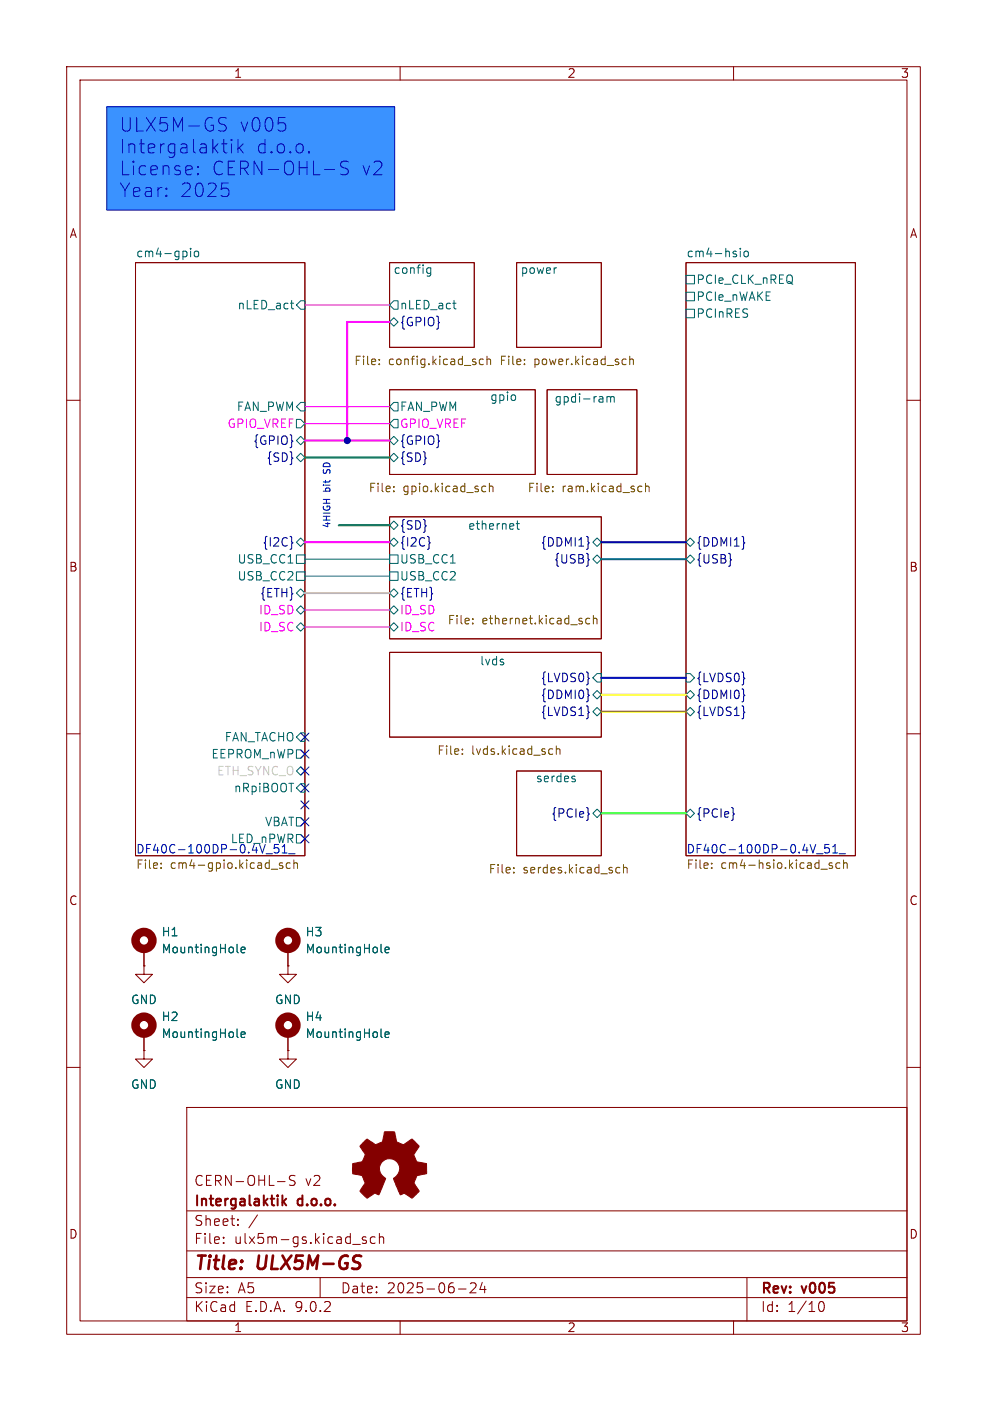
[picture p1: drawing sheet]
<svg xmlns="http://www.w3.org/2000/svg" width="148mm" height="210mm" viewBox="0 0 148 210" stroke-linecap="round" stroke-linejoin="round" font-family="sans-serif">
<g fill="none" stroke="#840000" stroke-width=".15">
<path d="M10 10h128v190h-128zM12 12h124v186h-124zM60 10v2M110 10v2M20.3 39.4h25.4v88.9h-25.4zM58.4 39.4h12.7v12.7h-12.7zM77.5 39.4h12.7v12.7h-12.7zM102.9 39.4h25.4v88.9h-25.4zM58.4 58.4h21.9v12.7h-21.9zM82 58.4h13.5v12.7h-13.5zM10 60h2M58.4 77.5h31.8v18.3h-31.8z"/>
<path d="M136 60h2M58.4 97.8h31.8v12.7h-31.8zM10 110h2M77.5 115.6h12.7v12.7h-12.7zM136 110h2M10 160h2M28 166h108v32h-108zM41.6 177.1h1.1M44.2 176.3l-.5-.1-.2 .1-.1 .3a.71 .71 0 0 0 .7 .5l.1 .2-.1 .3h-.7M136 160h2M28 194.5h108M28 191.5h108"/>
<path d="M28 187.5h108M28 181.5h108M33.5 186.3v.1M33.5 185.5v.1M35.7 183.6v.1M35.7 182.8v.1M38.6 182.1l-1.3 2M48 191.5v3M52.9 186.5h1.1M54.9 185.5l-.4-.1-.2 .2 .1 .2 .5 .2v.3h-.6M56.2 185.5l-.4-.1-.3 .3v.4l.2 .2h.5M56.9 185.5a.37 .37 0 0 1 .6 .1v.8"/>
<path d="M56.9 184.9v1.5M60 198v2M68.7 193.2h1.2M70.5 192.4l.2-.1 .5 .1a.41 .41 0 0 1 .1 .5l-.8 .9h.9M72.3 192.2l-.3 1.1h.9M72.7 192.8v1M110 198v2M112 191.5v6.5M122.7 195.7a.55 .55 0 0 1 .4-.6h.1a.94 .94 0 0 1 0 1.5h-.1a.55 .55 0 0 1-.4-.6"/>
</g>
<path d="M53.9 188.2l.3 .1" fill="none" stroke="#840000" stroke-width=".4"/>
<path d="M42.3 179.2v1.5M42.9 179.7l-.6 .6M42.5 180.1l.4 .6" fill="none" stroke="#840000" stroke-width=".3"/>
<path d="M16 16h43.2v15.5h-43.2z" fill="#3a92ff"/>
<g fill="none" stroke="#840000" stroke-width=".15">
<path d="M20.3 39.4h25.4v88.9h-25.4zM58.4 39.4h12.7v12.7h-12.7zM77.5 39.4h12.7v12.7h-12.7zM102.9 39.4h25.4v88.9h-25.4zM58.4 58.4h21.9v12.7h-21.9zM82 58.4h13.5v12.7h-13.5zM58.4 77.5h31.8v18.3h-31.8zM58.4 97.8h31.8v12.7h-31.8zM77.5 115.6h12.7v12.7h-12.7zM21.6 157.5v1.3h1.3l-1.3 1.2-1.3-1.2h1.3M21.6 157.5h.1M21.6 144.8v1.3h1.3l-1.3 1.2-1.3-1.2h1.3"/>
<path d="M21.6 144.8h.1M21.6 142.2v2.6M21.6 154.9v2.6M43.2 157.5v1.3h1.2l-1.2 1.2-1.3-1.2h1.3M43.2 157.5h.1M43.2 144.8v1.3h1.2l-1.2 1.2-1.3-1.2h1.3M43.2 144.8h.1M43.2 142.2v2.6M43.2 154.9v2.6"/>
</g>
<g fill="none" stroke="#000084" stroke-width=".15">
<path d="M43.7 81.2l.2 .2-.2 .2M64.3 81.2l.2 .2-.2 .2M88.2 81.2l.2 .2-.2 .2M88.2 83.9h.2l-.2 .1M111.5 81.2l.2 .2-.2 .2M45.1 109.9l1.2 1.2M45.1 115l1.2 1.2M45.1 117.5l1.2 1.2M45.1 112.4l1.2 1.2M46.3 109.9l-1.2 1.2M46.3 115l-1.2 1.2M46.3 117.5l-1.2 1.2"/>
<path d="M46.3 112.4l-1.2 1.2M88.2 104.1l.2 .1-.2 .2M88.2 101.6l.2 .1-.2 .1M88.2 106.7l.2 .1h-.2M111.5 104.1l.2 .1-.2 .2M111.6 101.6l.1 .1-.1 .1M111.6 106.7l.1 .1h-.1M45.1 120l1.2 1.3M45.1 122.6l1.2 1.2M45.1 125.1l1.2 1.2M46.3 120l-1.2 1.3M46.3 122.6l-1.2 1.2"/>
<path d="M46.3 125.1l-1.2 1.2M88.2 121.8l.2 .2-.2 .2M109.9 121.8l.2 .2-.2 .2"/>
</g>
<g fill="none" stroke="#006464" stroke-width=".15">
<path d="M28.6 37.2v.1M28.6 37.6v.9M29.2 37.7l.4-.1 .2 .3v.4l-.2 .2-.4-.1-.1-.1v-.4zM111 37.2v.1M111 37.6v.9M111.6 37.8l.2-.2 .4 .2v.5l-.1 .1-.3 .1-.2-.1zM43.6 45.5h.4M43.8 46.2l.2 .1M44.4 45.7l.7-.6h.6v1.3h-.6zM58.4 48.3l.7-.7 .6 .7-.6 .6zM59.1 45.1h.6v1.3h-.6l-.7-.7zM64.1 40.9h.5"/>
<path d="M64.1 40.2h.5M64.6 40.1v1.1l-.2 .2-.4-.1M67.9 45.5h.5M68.1 46.2l.3 .1M77.3 59.3v.6M83.3 40.1h.2M91 59.6l.4-.2 .2 .2M91 59.4v.9M91.6 59.6l.1-.2 .3 .1 .1 .8M91.6 59.6v.7M102.9 41.3h1.2v1.2h-1.2zM102.9 43.8h1.2v1.3h-1.2z"/>
<path d="M102.9 46.4h1.2v1.2h-1.2zM44.4 66l.7-.6 .6 .6-.6 .7zM44.4 68.6l.7-.7 .6 .7-.6 .6zM44.4 61l.7-.7h.6v1.3h-.6zM44.4 62.9h.7l.6 .6-.6 .6h-.7zM58.4 78.7l.7-.6 .6 .6-.6 .7zM58.4 66l.7-.6 .6 .6-.6 .7zM58.4 68.6l.7-.7 .6 .7-.6 .6zM59.1 60.3h.6v1.3h-.6l-.7-.6zM59.1 62.9h.6v1.2h-.6l-.7-.6zM77.4 78.5h.5M77.6 78.1v1.1l.3 .1"/>
<path d="M44.4 88.9l.7-.6 .6 .6-.6 .6zM44.4 81.3l.7-.7 .6 .7-.6 .6zM44.4 94l.7-.7 .6 .7-.6 .6zM44.4 83.2h1.3v1.3h-1.3zM44.4 85.7h1.3v1.3h-1.3zM45.1 90.8l.6 .6-.6 .7-.7-.7zM58.4 81.3l.7-.7 .6 .7-.6 .6zM58.4 94l.7-.7 .6 .7-.6 .6zM58.4 83.2h1.3v1.3h-1.3zM58.4 85.7h1.3v1.3h-1.3zM59.1 88.3l.6 .6-.6 .6-.7-.6zM59.1 90.8l.6 .6-.6 .7-.7-.7z"/>
<path d="M88.9 83.8l.6-.6 .7 .6-.7 .7zM88.9 81.3l.6-.7 .7 .7-.7 .6zM102.9 83.8l.6-.6 .6 .6-.6 .7zM102.9 81.3l.6-.7 .6 .7-.6 .6zM44.4 112.4h.7l.6 .6-.6 .7h-.7zM44.4 115.6l.7-.7 .6 .7-.6 .6zM45.1 109.9h.6v1.2h-.6l-.7-.6zM45.1 117.5h.6v1.2h-.6l-.7-.6zM86.1 116.8l.2 .1-.2 .3M86.1 116.3l.1 .1M88.9 104.1l.6-.6 .7 .6-.7 .7zM88.9 106.7l.6-.7 .7 .7-.7 .6z"/>
<path d="M89.5 101h.7v1.2h-.7l-.6-.6zM102.9 104.1l.6-.6 .6 .6-.6 .7zM102.9 101h.6l.6 .6-.6 .6h-.6zM102.9 106.7l.6-.7 .6 .7-.6 .6zM44.4 125.1h.7l.6 .6-.6 .7h-.7zM44.4 122.6h.7l.6 .6-.6 .6h-.7zM88.9 121.9l.6-.6 .7 .6-.7 .7zM103.5 121.3l.6 .6-.6 .7-.6-.7zM35.5 142.6l.2 .2M35.5 155.3l.2 .2M36.2 142.4l.6-.1-.1-.3h-.4l-.1 .2v.6h.5M36.2 155.1l.6-.1-.1-.3h-.4l-.1 .2v.6h.5"/>
<path d="M57.1 155.3l.2 .2M57.1 142.6l.2 .2M57.7 155.1l.6-.1v-.3h-.4l-.2 .2 .1 .6h.5M57.7 142.4l.6-.1v-.3h-.4l-.2 .2 .1 .6h.5"/>
</g>
<g fill="none" stroke="#725600" stroke-width=".15">
<path d="M56.9 54.5v.2M56.9 53.9v.1M72.5 53.9l-.4-.1-.2 .3v.3l.1 .2h.5M73 53.9l.2-.1 .3 .1 .1 .8M73 53.4v1.3M78.6 54.5v.2M78.6 53.9v.1M93.5 53.8l.4 .1M93.9 54.6l-.4 .1M94.4 53.9l.2-.1 .3 .1 .1 .8M94.4 53.4v1.3M59.1 73.6v.1"/>
<path d="M59.1 72.9v.1M72.5 72.9h.3M72.8 73.7h-.3M73.4 73l.2-.1h.3v.8M73.4 72.4v1.3M82.9 73.6v.1M82.9 72.9v.1M96.1 72.9h.2M96.3 73.7h-.2M96.8 73l.2-.1h.3v.8M96.8 72.4v1.3M70.9 93.4v.1"/>
<path d="M70.9 92.7v.2M88.4 92.7h-.3l-.3 .2v.4l.2 .2h.4M89 92.8l.2-.1h.3v.8M89 92.3v1.2M69.3 113v.1M69.3 112.3v.1M82.5 112.2l.4 .1M82.9 113l-.4 .1M83.4 112.4l.2-.2 .3 .1 .1 .8M83.4 111.8v1.3M24.2 130.1v.1M24.2 129.4v.1"/>
<path d="M42.4 129.4l-.3-.1-.2 .2v.2l.5 .1v.3h-.5M43.5 129.4l-.3-.1-.3 .3v.3l.1 .2h.5M44.1 129.5l.1-.2 .4 .1v.8M44.1 128.9v1.3M77 130.7v.2M77 130.1v.1M92.5 130.8h.5M92.5 130.1h.5M93.5 130.1l.2-.1 .3 .1v.8M93.5 129.6v1.3M106.7 130.1v.1M106.7 129.4v.1"/>
<path d="M124.8 129.4l-.3-.1-.2 .2 .1 .2 .4 .1v.3h-.5M126 129.4l-.4-.1-.3 .3v.3l.2 .2h.5M126.5 129.5l.2-.2 .3 .1v.8M126.5 128.9v1.3"/>
</g>
<g fill="none" stroke="#840000" stroke-width="1.3">
<circle cx="21.6" cy="153.7" r="1.27"/>
<circle cx="21.6" cy="141" r="1.27"/>
<circle cx="43.2" cy="141" r="1.27"/>
<circle cx="43.2" cy="153.7" r="1.27"/>
</g>
<path d="M54.5 171.2l.6-.5 .8 .6a.62 .62 0 0 0 1 0l.5-.2 .3-1.4h1.5l.3 1.5 1 .4 1.3-.9 1 1.1-.1 .3a1.79 1.79 0 0 0-.6 1.2l.4 .8 1.5 .3v1.5l-1.4 .3-.5 1.1 .8 1.2-.1 .2-1 .9-1.2-.8-.6 .3-1-2.4a1.53 1.53 0 0 0 .9-2 1.53 1.53 0 0 0-2-.9 1.53 1.53 0 0 0-.9 2l.2 .3 .6 .6-1 2.4-.6-.3-1.2 .8-1-1.1 .8-1.2-.5-1.1-1.4-.3v-.4v-1.1l1.4-.3 .4-.8 .1-.2-.8-1.3z" fill="#840000" stroke="#840000" stroke-width=".15"/>
<path d="M45.7 68.6h12.7M50.8 78.7h7.6" fill="none" stroke="#008400" stroke-width=".3"/>
<path d="M90.2 121.9h12.7" fill="none" stroke="#0f0" stroke-width=".3"/>
<path d="M90.2 104.1h12.7" fill="none" stroke="#ff0" stroke-width=".3"/>
<path d="M90.2 81.3h12.7" fill="none" stroke="#000084" stroke-width=".3"/>
<path d="M90.2 83.8h12.7" fill="none" stroke="#008484" stroke-width=".3"/>
<path d="M90.2 101.6h12.7" fill="none" stroke="#0000c2" stroke-width=".3"/>
<path d="M90.2 106.7h12.7" fill="none" stroke="#f90" stroke-width=".3"/>
<path d="M58.4 48.3h-6.3v17.7M45.7 66h12.7M45.7 81.3h12.7" fill="none" stroke="#f0f" stroke-width=".3"/>
<path d="M45.7 88.9h12.7" fill="none" stroke="#c2c2c2" stroke-width=".3"/>
<path d="M45.7 45.7h12.7M45.7 63.5h12.7M45.7 61h12.7M45.7 91.4h12.7M45.7 94h12.7" fill="none" stroke="#f0f" stroke-width=".15"/>
<path d="M45.7 83.8h12.7M45.7 86.4h12.7" fill="none" stroke="#008484" stroke-width=".15"/>
<g fill="none" stroke="#0000c2" stroke-width=".15">
<path d="M16 16h43.2v15.5h-43.2zM33 18.5l.2 .1a.74 .74 0 0 1 .7 .5 .52 .52 0 0 1-.3 .6h-.5M33 17.7l.2-.1 .7 .1M42.7 18.6l.1 .2-.1 .7M29.7 26l.1 .1-.1 .1M29.7 26l-.1 .1 .1 .1M29.7 24.9v.2M29.7 26v.2M29.7 24.9l.1 .1-.1 .1M29.7 24.9l-.1 .1 .1 .1M33.3 21.6h.7M33.8 22.9h.2"/>
<path d="M33.9 28.2l.4 .4v.5l-.4 .4M34.7 20.9v.2M34.7 21.6v1.3M34.7 20.9l-.1 .1 .1 .1M34.7 20.9l.1 .1-.1 .1M35.7 20.9v2M35.9 22.1l.6 .8M36.5 21.6l-.8 .7M46.3 22.7l.1 .1-.1 .1M46.3 22.7l-.1 .1 .1 .1M46.3 22.7v.2M48.7 25.4h1.5"/>
<path d="M52.2 24.3l-.7-.1a.49 .49 0 0 0-.4 .4 .49 .49 0 0 0 .4 .5 .74 .74 0 0 1 .7 .5 .52 .52 0 0 1-.4 .6l-.7-.1M39.9 128h1M41.8 127.3l-.1 .5-.4 .1-.2-.2M42.3 127.9h.7M42.7 126.6v1.3M43.3 128h.9M122.4 128h1M124.3 126.6h-.6v.6l.1-.1h.5l.1 .2-.1 .4-.2 .2-.4-.2M124.9 127.9h.7M124.9 126.9l.3-.3v1.3M125.8 128h1"/>
</g>
<circle cx="52.1" cy="66" r=".46" fill="#000084" stroke="#000084" stroke-width=".15"/>
<g font-size="2.8" fill="#0000c2">
<text x="17.8" y="20">ULX5M-GS</text>
<text x="17.8" y="23.3">Intergalaktik</text>
<text x="35.8" y="20">v005</text>
<text x="38.3" y="23.3">d.o.o.</text>
<text x="17.8" y="26.6">License:</text>
<text x="17.8" y="29.8">Year:</text>
<text x="26.9" y="29.8">2025</text>
<text x="31.7" y="26.6">CERN-OHL-S</text>
<text x="54.2" y="26.6">v2</text>
</g>
<g font-size="2.8" fill="#840000">
<text x="29" y="190.9">Title:</text>
<text x="38.7" y="190.9">ULX5M-GS</text>
</g>
<g font-size="2.1" fill="#840000">
<text x="29" y="178">CERN-OHL-S</text>
<text x="45.7" y="178">v2</text>
<text x="29" y="184">Sheet:</text>
<text x="29" y="181.2">Intergalaktik</text>
<text x="44.7" y="181.2">d.o.o.</text>
<text x="29" y="186.7">File:</text>
<text x="35.1" y="186.7">ulx5m-gs.kicad_sch</text>
<text x="29" y="196.9">KiCad</text>
<text x="29" y="194.1">Size:</text>
<text x="35.7" y="194.1">A5</text>
<text x="36.7" y="196.9">E.D.A.</text>
<text x="44.3" y="196.9">9.0.2</text>
<text x="51" y="194.1">Date:</text>
<text x="58" y="194.1">2025-06-24</text>
<text x="114" y="194.3">Rev:</text>
<text x="114" y="196.9">Id:</text>
<text x="118.1" y="196.9">1/10</text>
<text x="120.4" y="194.3">v005</text>
</g>
<g font-size="1.8" fill="#840000">
<text x="35" y="11.9">1</text>
<text x="85" y="11.9">2</text>
<text x="135" y="11.9">3</text>
<text x="10.3" y="35.9">A</text>
<text x="136.3" y="35.9">A</text>
<text x="10.3" y="85.9">B</text>
<text x="136.3" y="85.9">B</text>
<text x="10.3" y="135.9">C</text>
<text x="136.3" y="135.9">C</text>
<text x="10.3" y="185.9">D</text>
<text x="136.3" y="185.9">D</text>
<text x="35" y="199.9">1</text>
<text x="85" y="199.9">2</text>
<text x="135" y="199.9">3</text>
</g>
<g font-size="1.8" fill="#006464">
<text x="20.3" y="38.7">cm4-gpio</text>
<text x="58.9" y="41.1">config</text>
<text x="78" y="41.1">power</text>
<text x="102.9" y="38.7">cm4-hsio</text>
<text x="35.5" y="46.6">nLED_act</text>
<text x="59.9" y="46.6">nLED_act</text>
<text x="104.3" y="42.8">PCIe_CLK_nREQ</text>
<text x="104.3" y="45.3">PCIe_nWAKE</text>
<text x="104.3" y="47.9">PCInRES</text>
<text x="35.4" y="61.8">FAN_PWM</text>
<text x="59.9" y="61.8">FAN_PWM</text>
<text x="73.4" y="60.2">gpio</text>
<text x="83.1" y="60.5">gpdi-ram</text>
<text x="70.1" y="79.5">ethernet</text>
<text x="35.5" y="84.7">USB_CC1</text>
<text x="35.5" y="87.2">USB_CC2</text>
<text x="59.9" y="84.7">USB_CC1</text>
<text x="59.9" y="87.2">USB_CC2</text>
<text x="71.9" y="99.8">lvds</text>
<text x="31.6" y="113.9">EEPROM_nWP</text>
<text x="33.6" y="111.4">FAN_TACHO</text>
<text x="35" y="119">nRpiBOOT</text>
<text x="80.3" y="117.3">serdes</text>
<text x="39.6" y="124.1">VBAT</text>
<text x="24.1" y="140.6">H1</text>
<text x="24.1" y="143.1">MountingHole</text>
<text x="45.7" y="140.6">H3</text>
<text x="45.7" y="143.1">MountingHole</text>
<text x="19.6" y="150.7">GND</text>
<text x="24.1" y="153.3">H2</text>
<text x="24.1" y="155.8">MountingHole</text>
<text x="41.1" y="150.7">GND</text>
<text x="45.7" y="153.3">H4</text>
<text x="45.7" y="155.8">MountingHole</text>
<text x="19.6" y="163.4">GND</text>
<text x="41.1" y="163.4">GND</text>
</g>
<g font-size="1.8" fill="#000084">
<text x="59.9" y="49.1">{GPIO}</text>
<text x="37.9" y="66.9">{GPIO}</text>
<text x="39.9" y="69.4">{SD}</text>
<text x="59.9" y="66.9">{GPIO}</text>
<text x="59.9" y="69.4">{SD}</text>
<text x="39.3" y="82.1">{I2C}</text>
<text x="59.9" y="82.1">{I2C}</text>
<text x="59.9" y="79.6">{SD}</text>
<text x="81" y="82.1">{DDMI1}</text>
<text x="104.3" y="82.1">{DDMI1}</text>
<text x="38.9" y="89.8">{ETH}</text>
<text x="59.9" y="89.8">{ETH}</text>
<text x="83" y="84.7">{USB}</text>
<text x="104.3" y="84.7">{USB}</text>
<text x="81" y="105">{DDMI0}</text>
<text x="81" y="102.5">{LVDS0}</text>
<text x="81" y="107.5">{LVDS1}</text>
<text x="104.3" y="105">{DDMI0}</text>
<text x="104.3" y="102.5">{LVDS0}</text>
<text x="104.3" y="107.5">{LVDS1}</text>
<text x="82.6" y="122.8">{PCIe}</text>
<text x="104.3" y="122.8">{PCIe}</text>
</g>
<g font-size="1.8" fill="#725600">
<text x="53" y="55.1">File:</text>
<text x="58.2" y="55.1">config.kicad_sch</text>
<text x="74.8" y="55.1">File:</text>
<text x="80" y="55.1">power.kicad_sch</text>
<text x="55.2" y="74.1">File:</text>
<text x="60.4" y="74.1">gpio.kicad_sch</text>
<text x="79" y="74.1">File:</text>
<text x="84.3" y="74.1">ram.kicad_sch</text>
<text x="67" y="93.9">File:</text>
<text x="72.3" y="93.9">ethernet.kicad_sch</text>
<text x="65.5" y="113.5">File:</text>
<text x="70.7" y="113.5">lvds.kicad_sch</text>
<text x="20.3" y="130.6">File:</text>
<text x="25.5" y="130.6">cm4-gpio.kicad_sch</text>
<text x="73.2" y="131.3">File:</text>
<text x="78.4" y="131.3">serdes.kicad_sch</text>
<text x="102.9" y="130.6">File:</text>
<text x="108.1" y="130.6">cm4-hsio.kicad_sch</text>
</g>
<g font-size="1.8" fill="#f0f">
<text x="34" y="64.4">GPIO_VREF</text>
<text x="59.9" y="64.4">GPIO_VREF</text>
<text x="38.7" y="94.8">ID_SC</text>
<text x="38.7" y="92.3">ID_SD</text>
<text x="59.9" y="94.8">ID_SC</text>
<text x="59.9" y="92.3">ID_SD</text>
</g>
<text font-size="1.8" fill="#c2c2c2" x="32.4" y="116.4">ETH_SYNC_O</text>
<g font-size="1.8" fill="#0000c2">
<text x="20.3" y="128">DF40C-100DP-0.4V_51_</text>
<text x="34.5" y="126.6">LED_nPWR</text>
<text x="102.9" y="128">DF40C-100DP-0.4V_51_</text>
</g>
<g font-size="1.4" fill="#0000c2">
<text x="49.8" y="70.8" transform="rotate(-90 49.8 70.8)">SD</text>
<text x="49.8" y="73.7" transform="rotate(-90 49.8 73.7)">bit</text>
<text x="49.8" y="79.3" transform="rotate(-90 49.8 79.3)">4HIGH</text>
</g>
</svg>
